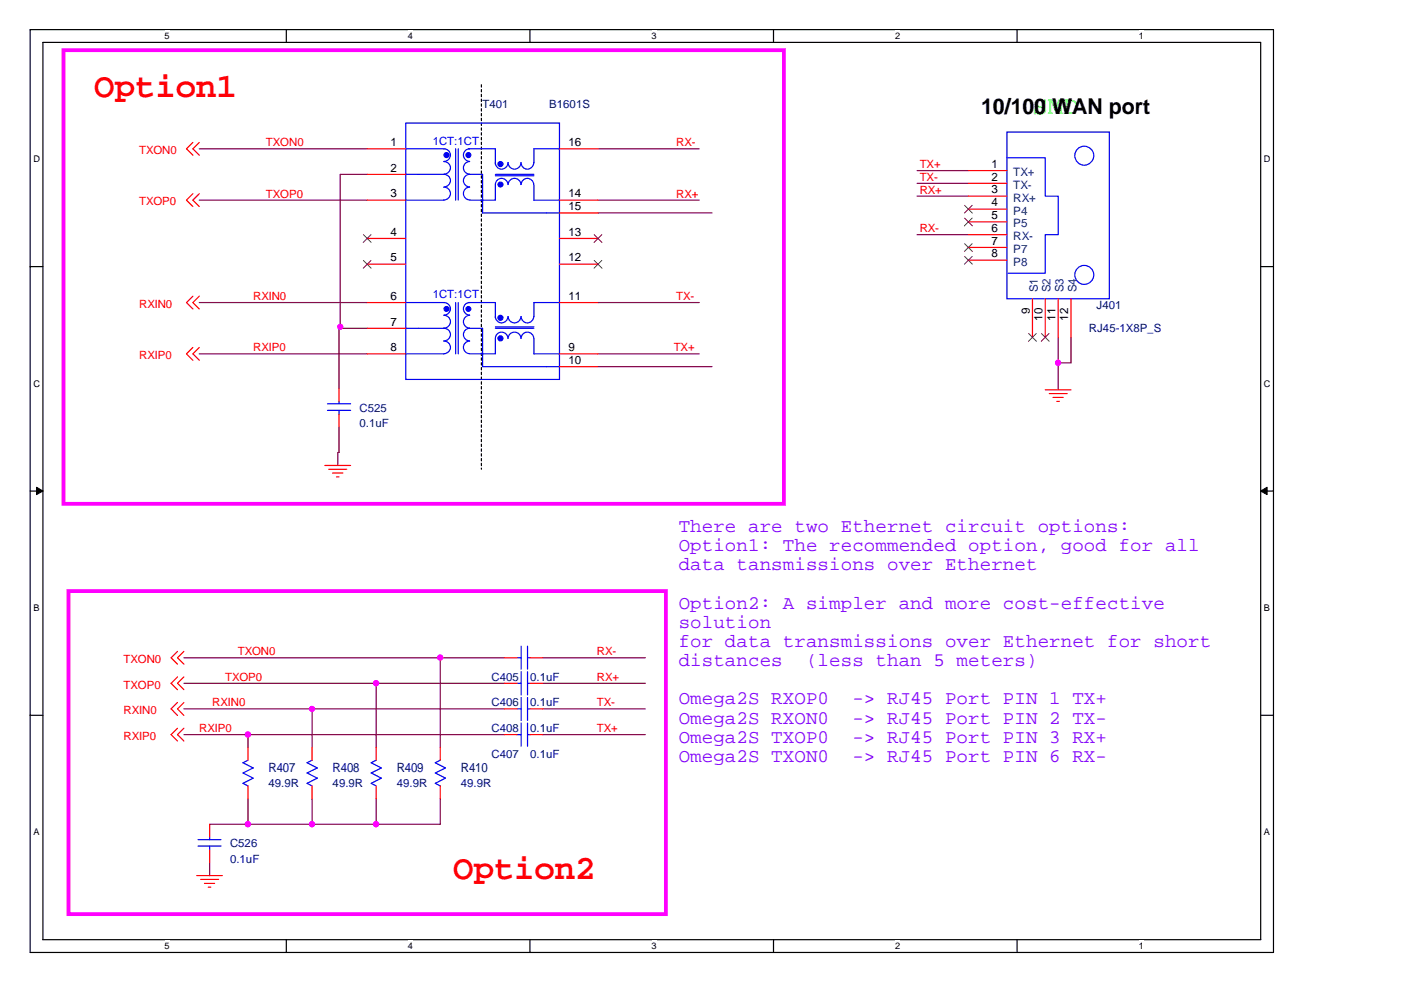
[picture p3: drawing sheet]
<svg xmlns="http://www.w3.org/2000/svg" width="297mm" height="210mm" viewBox="0 0 297 210" stroke-linecap="round" stroke-linejoin="round" font-family="sans-serif">
<path d="M6.4 6.3h263.6v195.6h-263.6zM9.1 9h258.2v190.2h-258.2z" fill="none" stroke="#000" stroke-width=".25"/>
<g fill="#fff">
<path d="M34.9 6.5h1v2.2h-1z"/>
<path d="M34.9 199.4h1v2.2h-1z"/>
</g>
<path d="M60.7 6.3v2.7M60.7 199.2v2.7" fill="none" stroke="#000" stroke-width=".25"/>
<g fill="#fff">
<path d="M86.5 6.5h1v2.2h-1z"/>
<path d="M86.5 199.4h1v2.2h-1z"/>
</g>
<path d="M112.4 6.3v2.7M112.4 199.2v2.7" fill="none" stroke="#000" stroke-width=".25"/>
<g fill="#fff">
<path d="M138.1 6.5h1.1v2.2h-1.1z"/>
<path d="M138.1 199.4h1.1v2.2h-1.1z"/>
</g>
<path d="M164 6.3v2.7M164 199.2v2.7" fill="none" stroke="#000" stroke-width=".25"/>
<g fill="#fff">
<path d="M189.8 6.5h1v2.2h-1z"/>
<path d="M189.8 199.4h1v2.2h-1z"/>
</g>
<path d="M215.6 6.3v2.7M215.6 199.2v2.7" fill="none" stroke="#000" stroke-width=".25"/>
<g fill="#fff">
<path d="M241.4 6.5h1.1v2.2h-1.1z"/>
<path d="M241.4 199.4h1.1v2.2h-1.1z"/>
<path d="M7.1 32.7h1.3v2.2h-1.3z"/>
<path d="M268 32.7h1.3v2.2h-1.3z"/>
<path d="M7.1 80.2h1.3v2.2h-1.3z"/>
<path d="M268 80.2h1.3v2.2h-1.3z"/>
</g>
<path d="M6.4 56.5h2.7M267.3 56.5h2.7" fill="none" stroke="#000" stroke-width=".25"/>
<g fill="#fff">
<path d="M7.1 127.8h1.2v2.2h-1.2z"/>
<path d="M268 127.8h1.2v2.2h-1.2z"/>
</g>
<path d="M6.4 104.1h2.7M267.3 104.1h2.7" fill="none" stroke="#000" stroke-width=".25"/>
<g fill="#000" stroke="#000" stroke-width=".21">
<path d="M7.7 103.3l1.4 .8-1.4 .8z" fill-rule="evenodd"/>
<path d="M267.3 104.1l1.3-.8v1.6z" fill-rule="evenodd"/>
</g>
<g fill="#fff">
<path d="M7.1 175.3h1.2v2.2h-1.2z"/>
<path d="M268 175.3h1.2v2.2h-1.2z"/>
</g>
<path d="M6.4 151.7h2.7M267.3 151.7h2.7" fill="none" stroke="#000" stroke-width=".25"/>
<path d="M102.1 18v81.5" fill="none" stroke="#000" stroke-width=".25" stroke-dasharray=".5 .5"/>
<path d="M13.5 10.6h152.7v96.2h-152.7zM14.5 125.3h126.7v68.5h-126.7z" fill="none" stroke="#f0f" stroke-width=".8"/>
<g fill="none" stroke="#800040" stroke-width=".25">
<path d="M42.2 31.6h35.7M77.9 37h-5.8v32.6h5.8M126.8 31.6h21.5M194.4 36.2h10.9M194.4 38.9h10.9M42.2 42.4h35.7M126.8 42.4h21.5M126.8 45.1h24.2M194.4 41.6h10.9M194.4 49.8h10.9M42.2 75h35.7M42.2 64.1h35.7"/>
<path d="M72.1 69.3h-.2v13.1M126.8 75h21.5M126.8 64.1h21.5M126.8 77.7h24.2M224.4 71.5v11.1M227.1 71.5v5.4h-2.7M71.9 90.5v5.4h-.3v2.8M39 139.5h67.9M93.3 139.5v19M115.1 139.5h21.7M39 150.3h67.9M39 155.8h67.9"/>
<path d="M39 144.9h67.9M52.6 155.8v2.7M66.2 150.3v8.2M79.8 144.9v13.6M115.1 150.3h21.7M115.1 155.8h21.7M115.1 144.9h21.7M52.6 169.3v5.5M66.2 169.3v5.5M79.8 169.3v5.5M93.3 169.3v5.5h-48.9M44.4 182.9v2.7"/>
</g>
<g fill="#f0f" stroke="#f0f" stroke-width=".25">
<circle cx="72.1" cy="69.3" r=".52"/>
<circle cx="224.3" cy="76.9" r=".52"/>
<circle cx="93.3" cy="139.4" r=".52"/>
<circle cx="66.2" cy="150.3" r=".52"/>
<circle cx="52.6" cy="155.7" r=".54"/>
<circle cx="52.6" cy="174.7" r=".54"/>
<circle cx="66.1" cy="174.7" r=".54"/>
<circle cx="79.7" cy="174.7" r=".54"/>
<circle cx="79.7" cy="144.9" r=".54"/>
</g>
<g fill="none" stroke="#f00" stroke-width=".25">
<path d="M40.9 30.2l-1.4 1.4 1.4 1.3M42.2 30.2l-1.3 1.4 1.3 1.3M77.9 31.6h8.1M77.9 37h8.1M118.6 31.6h8.2M205.3 38.9h8.2M205.3 36.2h8.2M40.9 41.1l-1.4 1.3 1.4 1.4M42.2 41.1l-1.3 1.3 1.3 1.4M77.9 42.4h8.1M77.9 56h8.1M77.9 50.6h8.1"/>
<path d="M118.6 42.4h8.2M118.6 56h8.2M118.6 50.6h8.2M118.6 45.1h8.2M205.3 55.2h8.2M205.3 52.5h8.2M205.3 49.8h8.2M205.3 44.3h8.2M205.3 41.6h8.2M205.3 47h8.2M40.9 73.7l-1.4 1.3 1.4 1.4M40.9 62.8l-1.4 1.3 1.4 1.4"/>
<path d="M42.2 73.7l-1.3 1.3 1.3 1.4M42.2 62.8l-1.3 1.3 1.3 1.4M77.9 64.1h8.1M77.9 75h8.1M77.9 69.6h8.1M118.6 64.1h8.2M118.6 75h8.2M118.6 77.7h8.2M218.9 63.3v8.2M221.6 63.3v8.2M224.4 63.3v8.2M227.1 63.3v8.2"/>
<path d="M68.9 98.7h5.4M69.7 99.5h3.8M71.9 82.4v2.7M71.9 87.8v2.7M221.6 82.6h5.5M222.5 83.5h3.8M223.3 84.3h2.1M224.1 85.1h.5M70.5 100.3h2.2M71.3 101.1h.6M37.6 138.1l-1.3 1.4 1.3 1.3M39 138.1l-1.4 1.4 1.4 1.3"/>
<path d="M106.9 139.5h2.7M112.4 139.5h2.7M37.6 154.4l-1.3 1.4 1.3 1.3M37.6 148.9l-1.3 1.4 1.3 1.4M37.6 143.5l-1.3 1.4 1.3 1.3M39 154.4l-1.4 1.4 1.4 1.3M39 148.9l-1.4 1.4 1.4 1.4M39 143.5l-1.4 1.4 1.4 1.3M52.6 158.5v2.7M66.2 158.5v2.7M79.8 158.5v2.7M93.3 158.5v2.7"/>
<path d="M106.9 144.9h2.7M106.9 150.3h2.7M106.9 155.8h2.7M112.4 144.9h2.7M112.4 150.3h2.7M112.4 155.8h2.7M44.4 174.8v2.7M52.6 166.6v2.7M66.2 166.6v2.7M79.8 166.6v2.7M93.3 166.6v2.7M41.7 185.6h5.5"/>
<path d="M42.5 186.5h3.9M43.3 187.3h2.2M44.2 188.1h.5M44.4 180.2v2.7"/>
</g>
<g fill="none" stroke="#00f" stroke-width=".25">
<path d="M86 26.1h32.6v54.3h-32.6zM86 31.6h8.1M86 37h8.1M94.1 31.6a1.33 1.33 0 0 1 1.4 1.3 1.33 1.33 0 0 1-1.4 1.3 1.36 1.36 0 0 1 1.4 1.4 1.36 1.36 0 0 1-1.4 1.3M94.1 37a1.33 1.33 0 0 1 1.4 1.3 1.33 1.33 0 0 1-1.4 1.3M94.1 39.7a1.36 1.36 0 0 1 1.4 1.3 1.36 1.36 0 0 1-1.4 1.4M96.6 31.6v10.8M97.2 31.6v10.8M99.3 31.6h5.7v3.2M99.6 31.6a1.36 1.36 0 0 0-1.3 1.3 1.36 1.36 0 0 0 1.3 1.4 1.33 1.33 0 0 0-1.3 1.3 1.33 1.33 0 0 0 1.3 1.3M99.6 37a1.33 1.33 0 0 0-1.3 1.3 1.33 1.33 0 0 0 1.3 1.3M99.6 39.7a1.36 1.36 0 0 0-1.3 1.3 1.36 1.36 0 0 0 1.3 1.4"/>
<path d="M99.6 37h2.7v8.1h16.3M105 34.5a1.33 1.33 0 0 0 1.4 1.4 1.33 1.33 0 0 0 1.3-1.4M105 39.1a1.33 1.33 0 0 1 1.4-1.3 1.33 1.33 0 0 1 1.3 1.3M105 39.2v3.2h-5.4M105 37h8.2M105 37.3h8.2M107.7 34.5a1.36 1.36 0 0 0 1.4 1.4 1.36 1.36 0 0 0 1.3-1.4M107.7 39.1a1.36 1.36 0 0 1 1.4-1.3 1.36 1.36 0 0 1 1.3 1.3M110.5 39.1a1.33 1.33 0 0 1 1.3-1.3 1.33 1.33 0 0 1 1.4 1.3M110.5 34.5a1.33 1.33 0 0 0 1.3 1.4 1.33 1.33 0 0 0 1.4-1.4M113.2 39.2v3.2h5.4M118.6 31.6h-5.4v2.9"/>
<path d="M213.5 28h21.7v35.3h-21.7zM213.5 33.5h8.1v8.1h2.8v8.2h-2.8v8.1h-7.9M86 42.4h8.1M86 64.1h8.1M86 75h8.1M86 69.6h8.1M94.1 64.1a1.33 1.33 0 0 1 1.4 1.4 1.33 1.33 0 0 1-1.4 1.3 1.38 1.38 0 0 1 1.4 1.4 1.38 1.38 0 0 1-1.4 1.4M94.1 69.6a1.33 1.33 0 0 1 1.4 1.3 1.33 1.33 0 0 1-1.4 1.4 1.36 1.36 0 0 1 1.4 1.3 1.36 1.36 0 0 1-1.4 1.4M96.6 64.1v10.9M97.2 64.1v10.9M99.3 64.1h5.7v3.3M99.6 64.1a1.36 1.36 0 0 0-1.3 1.4 1.36 1.36 0 0 0 1.3 1.4 1.36 1.36 0 0 0-1.3 1.3 1.36 1.36 0 0 0 1.3 1.4"/>
<path d="M99.6 69.6a1.36 1.36 0 0 0-1.3 1.4 1.36 1.36 0 0 0 1.3 1.3 1.33 1.33 0 0 0-1.3 1.4 1.33 1.33 0 0 0 1.3 1.3M99.6 69.6h2.7v8.1h16.3M105 67.1a1.33 1.33 0 0 0 1.4 1.4 1.33 1.33 0 0 0 1.3-1.4M105 71.7a1.33 1.33 0 0 1 1.4-1.3 1.33 1.33 0 0 1 1.3 1.3M105 71.8v3.2h-5.4M105 69.6h8.2M105 69.3h8.2M107.7 67.1a1.35 1.35 0 0 0 1.4 1.4 1.35 1.35 0 0 0 1.3-1.4M107.7 71.7a1.36 1.36 0 0 1 1.4-1.3 1.36 1.36 0 0 1 1.3 1.3M110.5 71.7a1.33 1.33 0 0 1 1.3-1.3 1.33 1.33 0 0 1 1.4 1.3M110.5 67.1a1.33 1.33 0 0 0 1.3 1.4 1.33 1.33 0 0 0 1.4-1.4M113.2 71.8v3.2h5.4"/>
<path d="M118.6 64.1h-5.4v3.1M69.4 87h4.9M69.4 85.6h4.9M71.9 85.1v.5M71.9 87v.8M109.6 139.5h.9M110.5 137v4.9M111.8 137v4.9M111.8 139.5h.6M109.6 144.9h.9M109.6 150.3h.9M109.6 155.8h.9"/>
<path d="M110.5 142.4v4.9M110.5 147.9v4.9M110.5 153.3v4.9M111.8 144.9h.6M111.8 142.4v4.9M111.8 147.9v4.9M111.8 153.3v4.9M111.8 150.3h.6M111.8 155.8h.6M42 179.4h4.9M42 178h4.9M44.4 177.5v.5"/>
<path d="M44.4 179.4v.8M52.6 161.2l-1.1 .5 2.2 1.1-2.2 1.1 2.2 1.1-2.2 1.1 1.1 .5M66.2 161.2l-1.1 .5 2.2 1.1-2.2 1.1 2.2 1.1-2.2 1.1 1.1 .5M79.8 161.2l-1.1 .5 2.2 1.1-2.2 1.1 2.2 1.1-2.2 1.1 1.1 .5M93.3 161.2l-1 .5 2.1 1.1-2.1 1.1 2.1 1.1-2.1 1.1 1 .5"/>
<circle cx="229.9" cy="33" r="2.01"/>
<circle cx="229.9" cy="58.3" r="2.01"/>
</g>
<g fill="none" stroke="#804000" stroke-width=".21">
<path d="M77 49.8l1.7 1.6M77 55.2l1.7 1.7M78.7 49.8l-1.7 1.6M78.7 55.2l-1.7 1.7M126 55.2l1.6 1.7M126 49.8l1.6 1.6M127.6 55.2l-1.7 1.7M127.6 49.8l-1.7 1.6M204.5 54.4l1.7 1.6M204.5 51.7l1.7 1.6M204.5 43.5l1.7 1.7M204.5 46.2l1.7 1.7"/>
<path d="M206.1 54.4l-1.6 1.6M206.1 51.7l-1.6 1.6M206.1 43.5l-1.6 1.7M206.1 46.2l-1.6 1.7M218.1 70.7l1.7 1.7M219.7 70.7l-1.6 1.7M220.8 70.7l1.7 1.7M222.4 70.7l-1.6 1.7"/>
</g>
<g fill="#00f" stroke="#00f" stroke-width=".25">
<circle cx="106.1" cy="39.1" r=".52"/>
<circle cx="99.3" cy="32.9" r=".52"/>
<circle cx="94.7" cy="32.9" r=".54"/>
<circle cx="106.1" cy="34.8" r=".54"/>
<circle cx="106.1" cy="71.7" r=".54"/>
<circle cx="99.3" cy="65.5" r=".51"/>
<circle cx="94.7" cy="65.5" r=".52"/>
<circle cx="106.1" cy="67.4" r=".54"/>
</g>
<g font-size="7.3" fill="#f00">
<text x="20" y="20.5">Option1</text>
<text x="96.1" y="186.4">Option2</text>
</g>
<text font-size="5.4" fill="#0f0" x="218.9" y="24.2">SMD</text>
<text font-size="4.6" x="208" y="24.1">10/100 WAN port</text>
<g font-size="4.1" fill="#8000ff">
<text x="143.9" y="112.8">There are two Ethernet circuit options:</text>
<text x="143.9" y="116.9">Option1: The recommended option, good for all</text>
<text x="143.9" y="120.9">data tansmissions over Ethernet</text>
<text x="143.9" y="129">Option2: A simpler and more cost-effective</text>
<text x="143.9" y="133.1">solution</text>
<text x="143.9" y="137.2">for data transmissions over Ethernet for short</text>
<text x="143.9" y="141.2">distances</text>
<text x="170.9" y="141.2">(less than 5 meters)</text>
<text x="143.9" y="149.4">Omega2S RXOP0</text>
<text x="180.7" y="149.4">-&gt; RJ45 Port PIN 1 TX+</text>
<text x="143.9" y="153.4">Omega2S RXON0</text>
<text x="180.7" y="153.4">-&gt; RJ45 Port PIN 2 TX-</text>
<text x="143.9" y="157.5">Omega2S TXOP0</text>
<text x="143.9" y="161.6">Omega2S TXON0</text>
<text x="180.7" y="157.5">-&gt; RJ45 Port PIN 3 RX+</text>
<text x="180.7" y="161.6">-&gt; RJ45 Port PIN 6 RX-</text>
</g>
<g font-size="2.7" fill="#000080">
<text x="56.9" y="163.6">R407</text>
<text x="70.5" y="163.6">R408</text>
<text x="84.1" y="163.6">R409</text>
<text x="97.7" y="163.6">R410</text>
</g>
<g font-size="2.5">
<text x="82.8" y="31">1</text>
<text x="120.5" y="31">16</text>
<text x="210.2" y="35.6">1</text>
<text x="82.8" y="41.8">3</text>
<text x="82.8" y="36.4">2</text>
<text x="120.5" y="41.8">14</text>
<text x="210.2" y="41">3</text>
<text x="210.2" y="38.3">2</text>
<text x="120.5" y="44.5">15</text>
<text x="210.2" y="43.7">4</text>
<text x="210.2" y="46.5">5</text>
<text x="82.8" y="50">4</text>
<text x="120.5" y="50">13</text>
<text x="210.2" y="51.9">7</text>
<text x="210.2" y="49.2">6</text>
<text x="82.8" y="55.4">5</text>
<text x="120.5" y="55.4">12</text>
<text x="210.2" y="54.6">8</text>
<text x="82.8" y="63.6">6</text>
<text x="120.5" y="63.6">11</text>
<text x="82.8" y="69">7</text>
<text x="218.3" y="66.6" transform="rotate(-90 218.3 66.6)">9</text>
<text x="221" y="68" transform="rotate(-90 221 68)">10</text>
<text x="223.8" y="68" transform="rotate(-90 223.8 68)">11</text>
<text x="226.5" y="68" transform="rotate(-90 226.5 68)">12</text>
<text x="82.8" y="74.4">8</text>
<text x="120.5" y="74.4">9</text>
<text x="120.5" y="77.1">10</text>
</g>
<g font-size="2.5" fill="#004080">
<text x="214.8" y="40">TX-</text>
<text x="214.8" y="37.3">TX+</text>
<text x="214.8" y="45.5">P4</text>
<text x="214.8" y="42.7">RX+</text>
<text x="214.8" y="53.6">P7</text>
<text x="214.8" y="50.9">RX-</text>
<text x="214.8" y="48.2">P5</text>
<text x="214.8" y="56.3">P8</text>
<text x="220" y="62" transform="rotate(-90 220 62)">S1</text>
<text x="222.8" y="62" transform="rotate(-90 222.8 62)">S2</text>
<text x="225.5" y="62" transform="rotate(-90 225.5 62)">S3</text>
<text x="228.2" y="62" transform="rotate(-90 228.2 62)">S4</text>
</g>
<g font-size="2.4" fill="#000080">
<text x="102.3" y="22.9">T401</text>
<text x="116.5" y="22.9">B1601S</text>
<text x="232.5" y="65.5">J401</text>
<text x="230.9" y="70.5">RJ45-1X8P_S</text>
<text x="76.2" y="87.3">C525</text>
<text x="76.2" y="90.6">0.1uF</text>
<text x="104.2" y="149.8">C406</text>
<text x="104.2" y="144.4">C405</text>
<text x="112.4" y="149.8">0.1uF</text>
<text x="112.4" y="144.4">0.1uF</text>
<text x="104.2" y="155.3">C408</text>
<text x="112.4" y="155.3">0.1uF</text>
<text x="104.2" y="160.7">C407</text>
<text x="112.4" y="160.7">0.1uF</text>
<text x="56.9" y="166.9">49.9R</text>
<text x="70.5" y="166.9">49.9R</text>
<text x="84.1" y="166.9">49.9R</text>
<text x="97.7" y="166.9">49.9R</text>
<text x="48.8" y="179.7">C526</text>
<text x="48.8" y="182.9">0.1uF</text>
</g>
<g font-size="2.4" fill="#f00">
<text x="29.5" y="32.7">TXON0</text>
<text x="56.4" y="31">TXON0</text>
<text x="143.4" y="31">RX-</text>
<text x="195" y="35.6">TX+</text>
<text x="56.4" y="41.9">TXOP0</text>
<text x="143.4" y="41.9">RX+</text>
<text x="195" y="41">RX+</text>
<text x="195" y="38.3">TX-</text>
<text x="29.5" y="43.5">TXOP0</text>
<text x="195" y="49.2">RX-</text>
<text x="29.5" y="65.3">RXIN0</text>
<text x="53.7" y="63.6">RXIN0</text>
<text x="143.4" y="63.6">TX-</text>
<text x="29.5" y="76.1">RXIP0</text>
<text x="53.7" y="74.5">RXIP0</text>
<text x="142.8" y="74.5">TX+</text>
<text x="26.2" y="140.6">TXON0</text>
<text x="50.4" y="138.9">TXON0</text>
<text x="126.5" y="138.9">RX-</text>
<text x="26.2" y="146">TXOP0</text>
<text x="45" y="149.7">RXIN0</text>
<text x="47.7" y="144.3">TXOP0</text>
<text x="126.5" y="144.3">RX+</text>
<text x="126.5" y="149.7">TX-</text>
<text x="26.2" y="151.4">RXIN0</text>
<text x="42.2" y="155.2">RXIP0</text>
<text x="126.5" y="155.2">TX+</text>
<text x="26.2" y="156.9">RXIP0</text>
</g>
<g font-size="2.4" fill="#00f">
<text x="91.7" y="30.7">1CT:1CT</text>
<text x="91.7" y="63.1">1CT:1CT</text>
</g>
<g font-size="1.9">
<text x="34.9" y="8.3">5</text>
<text x="86.5" y="8.3">4</text>
<text x="138.1" y="8.3">3</text>
<text x="189.8" y="8.3">2</text>
<text x="241.4" y="8.3">1</text>
<text x="7.1" y="34.4">D</text>
<text x="268" y="34.4">D</text>
<text x="7.1" y="82">C</text>
<text x="268" y="82">C</text>
<text x="7.1" y="129.6">B</text>
<text x="268" y="129.6">B</text>
<text x="7.1" y="177.1">A</text>
<text x="268" y="177.1">A</text>
<text x="34.9" y="201.2">5</text>
<text x="86.5" y="201.2">4</text>
<text x="138.1" y="201.2">3</text>
<text x="189.8" y="201.2">2</text>
<text x="241.4" y="201.2">1</text>
</g>
</svg>
